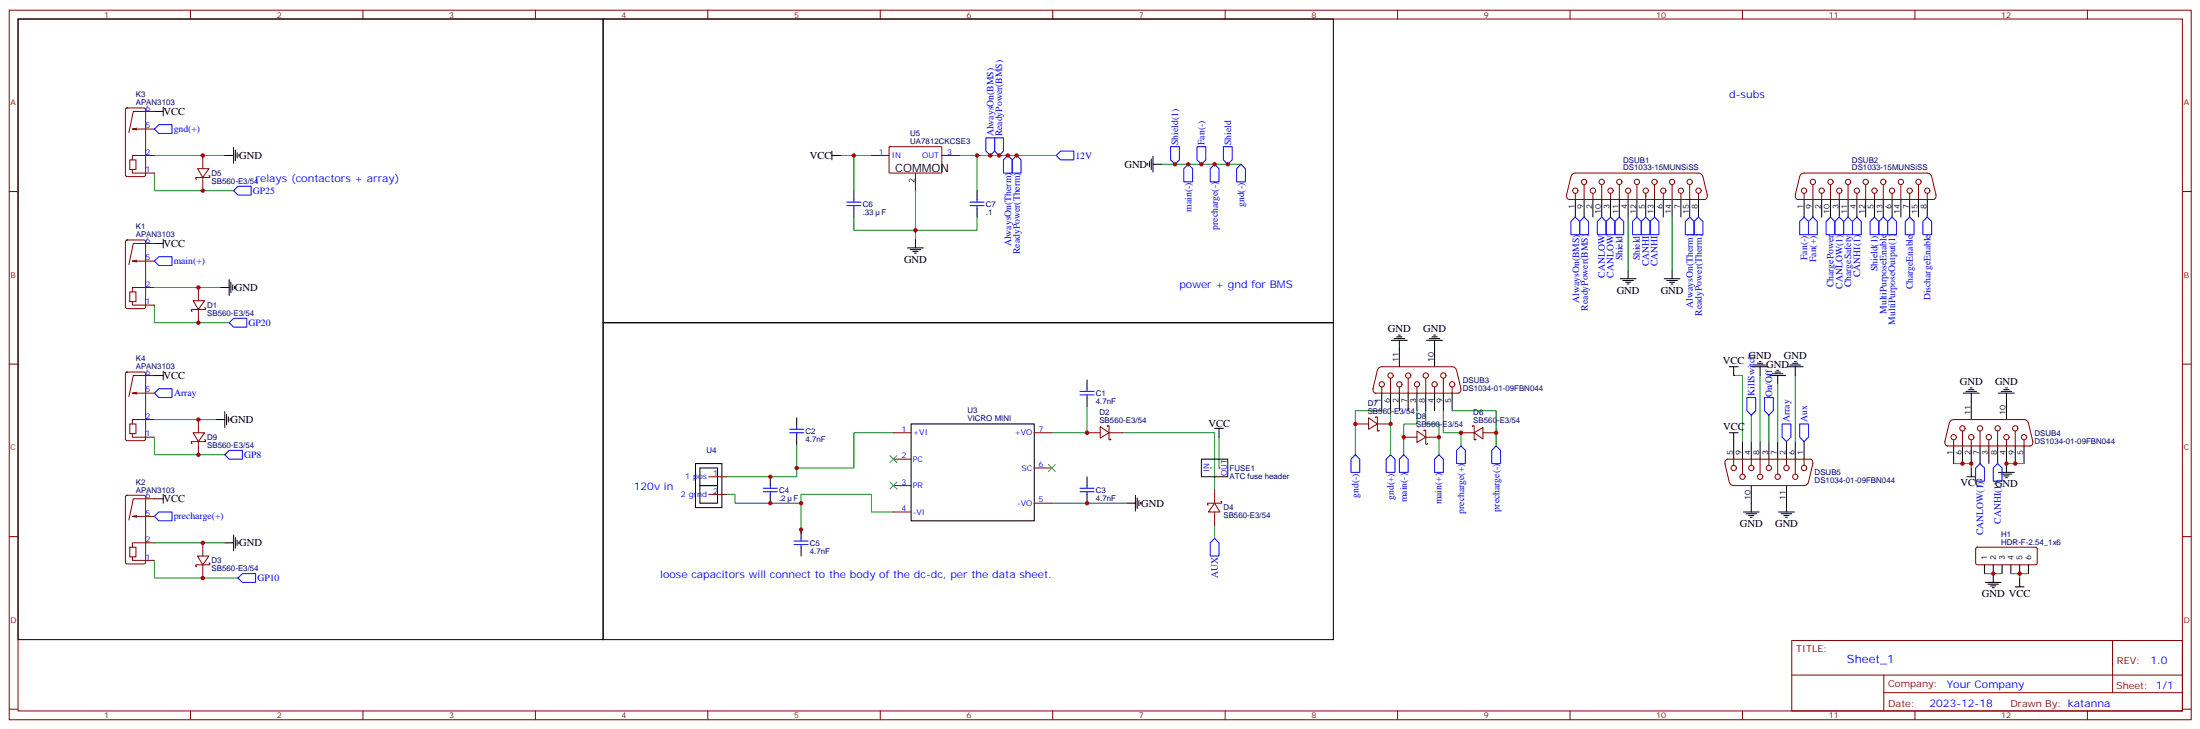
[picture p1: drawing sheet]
<svg xmlns="http://www.w3.org/2000/svg" width="882mm" height="292mm" viewBox="0 0 882 292" stroke-linecap="round" stroke-linejoin="round" font-family="sans-serif">
<g fill="none" stroke="#870000" stroke-width=".4">
<path d="M3.7 4.1h874.9v284.3h-874.9zM7.2 7.6h867.9v277.3h-867.9zM76.4 4.1v3.5M145.5 4.1v3.5M214.7 4.1v3.5M283.8 4.1v3.5M353 4.1v3.5M422.1 4.1v3.5M491.2 4.1v3.5M560.4 4.1v3.5M629.5 4.1v3.5M698.7 4.1v3.5"/>
<path d="M767.8 4.1v3.5M837 4.1v3.5M3.7 76.8h3.5M875.1 76.8h3.5M3.7 145.9h3.5M875.1 145.9h3.5M3.7 215.1h3.5M875.1 215.1h3.5M718.4 256.7h156.7v28.2h-156.7zM847.1 256.7v20.9M718.5 270.5h156.4M755.3 277.6h119.6"/>
<path d="M755.3 270.5v14.1M3.7 284.2h3.5M76.4 284.9v3.5M145.5 284.9v3.5M214.7 284.9v3.5M283.8 284.9v3.5M353 284.9v3.5M422.1 284.9v3.5M491.2 284.9v3.5M560.4 284.9v3.5M629.5 284.9v3.5M698.7 284.9v3.5"/>
<path d="M767.8 284.9v3.5M837 284.9v3.5M875.1 284.2h3.5"/>
</g>
<path d="M358.2 173.4h-15.8v14.1h-23M450 173.4h37v23M488.8 175.2v12.3M291.2 198.1h3.5v3.5h26.5M487 210.5v5.3" fill="none" stroke="#008700" stroke-width=".4"/>
<path d="M485.2 217.5l1.8-1.7 1.8 1.7v5.3h-3.6z" fill="none" stroke="#00f" stroke-width=".4"/>
<path d="M487 171.7h3.5M488.8 171.7v3.5M455.3 198.5v6.3M456 199.5v4.3M481.7 184h10.6v7.1h-10.6zM451.7 201.6h3.6M456.7 200.6v2.1M457.4 201.3v.7" fill="none" stroke="#000" stroke-width=".4"/>
<g fill="#870000">
<circle cx="485.2" cy="187.5" r=".18"/>
<circle cx="488.8" cy="187.5" r=".18"/>
</g>
<g fill="none" stroke="#008700" stroke-width=".4">
<path d="M61.9 69.4v7h31.8M61.9 62.3h28.2M337.1 62.3h12.3M342.4 62.3v14.1M367.1 76.4v19.4M384.7 62.3h38.8M391.8 62.3v14.1M465.8 65.8h31.8M342.4 87v5.3h49.4v-5.3M652.8 87v21.2M670.5 87v21.2M61.9 115.2h26.5"/>
<path d="M61.9 122.3v7h30M695.1 150.5h3.6v26.5M705.7 150.5v26.5M712.8 154v23M719.8 150.5v26.5M61.9 175.2v7h28.2M61.9 168.1h24.7M319.4 178v13.1h-28.2M435.9 162.8v10.6h-14.2M554 164.6h-10.5v17.6M557.6 164.6v17.6M568.1 164.6v5.3h-5.2v12.3"/>
<path d="M571.7 164.6v5.3h5.3v12.3M578.7 164.6v8.8h7.1v5.3M582.3 164.6h17.6v14.1M702.2 166.4v10.6M709.3 166.4v10.6M783.3 185.8h7.1v1.7M804.5 185.8h7.1M61.9 217.5h28.2M358.2 205.2h-8.8v-7.1h-28.2v15.9M421.7 201.6h30M61.9 224.6v7h33.5M795.7 229.9h7"/>
<path d="M806.3 229.9h3.5v1.7M809.8 229.9h3.5"/>
</g>
<g fill="none" stroke="#000" stroke-width=".4">
<path d="M7.2 7.6h234.6v248.7h-234.6zM241.8 7.6h292.8v121.7h-292.8zM61.9 44.7h3.5M65.4 42.9v3.5M93.7 59.1v6.4M90.1 62.3h3.6M94.4 60.2v4.2M95.1 61.2v2.2M95.8 61.9v.8M333.6 62.3h3.5M333.6 60.5v3.6M342.4 76.4v3.5"/>
<path d="M391.8 76.4v3.5M460.2 65.5v.7M460.9 64.8v2.1M461.6 63.7v4.2M462.3 65.8h3.5M462.3 62.7v6.3M631.6 79.9v7.1M635.2 79.9v7.1M638.7 79.9v7.1M642.2 79.9v7.1M645.8 79.9v7.1M649.3 79.9v7.1"/>
<path d="M652.8 79.9v7.1M656.3 79.9v7.1M659.9 79.9v7.1M663.4 79.9v7.1M666.9 79.9v7.1M670.5 79.9v7.1M674 79.9v7.1M677.5 79.9v7.1M681 79.9v7.1M723.4 79.9v7.1M726.9 79.9v7.1M730.4 79.9v7.1"/>
<path d="M734 79.9v7.1M737.5 79.9v7.1M741 79.9v7.1M744.5 79.9v7.1M748.1 79.9v7.1M751.6 79.9v7.1M755.1 79.9v7.1M758.6 79.9v7.1M762.2 79.9v7.1M765.7 79.9v7.1M769.2 79.9v7.1M772.8 79.9v7.1"/>
<path d="M61.9 97.6h3.5M65.4 95.8v3.5M342.4 83.5v3.5M363.9 99.3h6.3M367.1 95.8v3.5M391.8 83.5v3.5M88.4 115.2h3.5M91.9 112v6.4M92.6 113.1v4.2M93.3 114.2v2.1M94 114.9v.7M364.9 100h4.3"/>
<path d="M366 100.8h2.1M366.7 101.5h.7M649.6 111.7h6.4M650.7 112.4h4.2M651.8 113.1h2.1M652.5 113.8h.7M652.8 108.2v3.5M667.3 111.7h6.3M668.3 112.4h4.3M669.4 113.1h2.1M670.1 113.8h.7M670.5 108.2v3.5"/>
<path d="M241.8 129.3h292.8v127h-292.8zM557.9 136.4h6.4M559 135.7h4.2M560 135h2.2M560.7 134.3h.7M561.1 136.4v10.6M572 136.4h6.4M573.1 135.7h4.2M574.1 135h2.2M574.9 134.3h.7M575.2 136.4v10.6M61.9 150.5h3.5"/>
<path d="M65.4 148.7v3.6M435.9 152.3v3.5M435.9 159.3v3.5M554 157.6v7M557.6 157.6v7M561.1 157.6v7M564.6 157.6v7M568.1 157.6v7M571.7 157.6v7M575.2 157.6v7M578.7 157.6v7M582.3 157.6v7"/>
<path d="M693.4 147h3.5M695.1 147v3.5M702.6 147h6.3M703.6 146.3h4.2M704.7 145.6h2.1M705.4 144.9h.7M705.7 147v3.5M709.6 150.5h6.4M710.7 149.8h4.2M711.7 149.1h2.1M712.4 148.4h.7M712.8 150.5v3.5"/>
<path d="M716.7 147h6.3M717.7 146.3h4.3M718.8 145.6h2.1M719.5 144.9h.7M719.8 147v3.5M787.2 157.6h6.4M788.3 156.8h4.2M789.3 156.1h2.2M790 155.4h.8M790.4 157.6v10.5M801.3 157.6h6.4M802.4 156.8h4.2"/>
<path d="M803.5 156.1h2.1M804.2 155.4h.7M804.5 157.6v10.5M86.6 168.1h3.5M90.1 165v6.3M90.8 166v4.3M91.5 167.1v2.1M92.3 167.8v.7M319.4 167.4v3.6M319.4 174.5v3.5M365.3 169.9h49.4v38.8h-49.4zM693.4 173.4h3.5"/>
<path d="M695.1 173.4v10.6M698.7 177v7M702.2 177v7M705.7 177v7M709.3 177v7M712.8 177v7M716.3 177v7M719.8 177v7M723.4 177v7M783.3 178.7v7.1M786.9 178.7v7.1M790.4 178.7v7.1"/>
<path d="M793.9 178.7v7.1M797.5 178.7v7.1M801 178.7v7.1M804.5 178.7v10.6M808 178.7v7.1M811.6 178.7v7.1M61.9 199.9h3.5M65.4 198.1v3.5M278.9 185.8h10.6v17.6h-10.6zM280.6 187.5h7.1v7.1h-7.1zM280.6 194.6h7.1v7h-7.1zM308.9 191.1v3.5"/>
<path d="M308.9 198.1v3.5M435.9 191.1v3.5M435.9 198.1v3.5M702.2 194.6v10.6M716.3 194.6v10.6M788.6 191.1h3.6M790.4 187.5v3.6M801.3 189.3h6.4M802.4 190h4.2M803.5 190.7h2.1M804.2 191.4h.7M90.1 217.5h3.6"/>
<path d="M93.7 214.3v6.4M94.4 215.4v4.2M95.1 216.5v2.1M95.8 217.2v.7M321.2 212.2v3.6M321.2 219.3v3.5M699 205.2h6.4M700.1 205.9h4.2M701.1 206.6h2.2M701.9 207.3h.7M713.1 205.2h6.4M714.2 205.9h4.2"/>
<path d="M715.3 206.6h2.1M716 207.3h.7M795.7 226.3v3.6M796 233.4h6.4M797.1 234.1h4.2M798.2 234.8h2.1M798.9 235.5h.7M799.2 226.3v7.1M802.7 226.3v3.6M806.3 226.3v3.6M808 235.2h3.6M809.8 226.3v3.6"/>
<path d="M809.8 231.6v3.6M813.3 226.3v3.6"/>
</g>
<g fill="none" stroke="#870000" stroke-width=".4">
<path d="M50.5 43.5l7.2-.2 .6 .4 .1 26.4-.5 .6-6.9 .1-.7-.5v-26.3zM54.9 51.4l-1.8 .3M61.9 51.7h-8.8l1.8 .4M61.9 44.7h-8.5l-1.7 8.4M356.5 58.9l21-.1 .1 10.4-20.9 .1zM52 64.1h2.5v3.8h-2.5zM53.1 67.9v1.5h8.8M61.9 62.3h-8.8v1.8M79.2 67.6h4.6l-2.5 3.5zM81.3 71.1h-2.8v.7h.3M81.3 62.3v5.3M81.3 71.1v5.3"/>
<path d="M83.8 70.4h.3v.7h-2.8M349.4 62.3h7.1M367.1 69.4v7M377.6 62.3h7.1M628.2 78a1.31 1.31 0 0 0 1.1 1.9M629.2 79.9h54.3M629.9 70.8l-1.8 7.4M630 70.6l.8-1 .8-.2h49.4l.9 .2 .8 1.1M631.6 77.5v2.4M635.2 73.9v6M638.7 77.5v2.4M642.2 73.9v6"/>
<path d="M645.8 77.5v2.4M649.3 73.9v6M652.8 77.5v2.4M656.3 73.9v6M659.9 77.5v2.4M663.4 73.9v6M666.9 77.5v2.4M670.5 73.9v6M674 77.5v2.4M677.5 73.9v6M681 77.5v2.4M682.8 70.8l1.8 7.4"/>
<path d="M684.5 78a1.41 1.41 0 0 1-1.1 1.9M719.9 78a1.31 1.31 0 0 0 1.1 1.9M720.9 79.9h54.3M721.6 70.8l-1.8 7.4M721.7 70.6l.8-1 .9-.2h49.4l.8 .2 .9 1.1M723.4 77.5v2.4M726.9 73.9v6M730.4 77.5v2.4M734 73.9v6M737.5 77.5v2.4M741 73.9v6M744.5 77.5v2.4"/>
<path d="M748.1 73.9v6M751.6 77.5v2.4M755.1 73.9v6M758.6 77.5v2.4M762.2 73.9v6M765.7 77.5v2.4M769.2 73.9v6M772.8 77.5v2.4M774.5 70.8l1.8 7.4M776.2 78a1.41 1.41 0 0 1-1.1 1.9M50.5 96.4l7.2-.2 .6 .4 .1 26.4-.5 .6-6.9 .1-.7-.5v-26.3zM61.9 97.6h-8.5l-1.7 8.4"/>
<path d="M52 117h2.5v3.9h-2.5zM54.9 104.3l-1.8 .3M61.9 115.2h-8.8v1.8M61.9 104.6h-8.8l1.8 .4M79.6 115.2v5.3M53.1 120.9v1.4h8.8M77.4 120.5h4.6l-2.4 3.5zM79.6 124h-2.9v.7h.4M79.6 124v5.3M82 123.3h.4v.7h-2.8M50.5 149.3l7.2-.2 .6 .4 .1 26.4-.5 .6-6.9 .1-.7-.5v-26.3zM54.9 157.2l-1.8 .4"/>
<path d="M61.9 157.6h-8.8l1.8 .3M61.9 150.5h-8.5l-1.7 8.5M550.6 155.6a1.32 1.32 0 0 0 1.1 1.9M551.6 157.6h33.1M552.3 148.4l-1.8 7.4M552.3 148.2l.9-1 .8-.2h28.3l1.2 .5 .5 .8M554 155.1v2.5M557.6 151.6v6M561.1 155.1v2.5M564.6 151.6v6M568.1 155.1v2.5M571.7 151.6v6"/>
<path d="M575.2 155.1v2.5M578.7 151.6v6M582.3 155.1v2.5M584 148.4l1.8 7.4M585.7 155.6a1.4 1.4 0 0 1-1.1 1.9M52 169.9h2.5v3.9h-2.5zM53.1 173.8v1.4h8.8M61.9 168.1h-8.8v1.8M77.4 173.4h4.6l-2.4 3.6zM79.6 177h-2.9v.7h.4M79.6 168.1v5.3M79.6 177v5.2"/>
<path d="M82 176.2h.4v.8h-2.8M358.2 173.4h7.1M414.7 173.4h7M435.9 173.4h5.2M441.1 171l3.6 2.4-3.6 2.1zM444 171v-.4h.7v2.8M444.7 173.4v2.8h.7v-.3M444.7 173.4h5.3M543.5 169.9h5.2M548.7 167.4l3.6 2.5-3.6 2.1zM551.6 167.4v-.3h.7v2.8M552.3 169.9v2.8h.7v-.3"/>
<path d="M552.3 169.9h5.3M562.9 175.2h5.2M568.1 172.7l3.6 2.5-3.6 2.1zM571 172.7v-.3h.7v2.8M571.7 175.2v2.8h.7v-.3M571.7 175.2h5.3M585.8 173.4h5.3M590.4 171v-.4h.7v2.8M591.1 173.4l3.5-2.1v4.6zM591.1 173.4v2.8h.7v-.3M594.6 173.4h5.3M779.9 176.8a1.32 1.32 0 0 0 1.1 1.9"/>
<path d="M780.9 178.7h33.1M781.6 169.5l-1.8 7.5M781.6 169.4l.9-1 .8-.3h28.3l1.2 .5 .5 .8M783.3 176.2v2.5M786.9 172.7v6M790.4 176.2v2.5M793.9 172.7v6M797.5 176.2v2.5M801 172.7v6M804.5 176.2v2.5M808 172.7v6M811.6 176.2v2.5"/>
<path d="M813.3 169.5l1.8 7.5M815 176.8a1.4 1.4 0 0 1-1.1 1.9M50.5 198.7l7.2-.2 .6 .4 .1 26.4-.5 .6-6.9 .1-.7-.5v-26.3zM61.9 199.9h-8.5l-1.7 8.5M284.2 191.1h7M284.2 198.1h7M358.2 184h7.1M358.2 194.6h7.1M414.7 187.5h7M487 196.4v5.2M691.6 185.8l1.8 7.4M692.7 184h33.1"/>
<path d="M692.8 184a1.4 1.4 0 0 0-1.1 1.9M693.4 193.3l.5 .8 1.2 .5h28.3l.8-.2 .9-1.1M695.1 184v2.5M698.7 184v6M702.2 184v2.5M705.7 184v6M709.3 184v2.5M712.8 184v6M716.3 184v2.5M719.8 184v6M723.4 184v2.5M725.7 184a1.32 1.32 0 0 1 1.1 1.9"/>
<path d="M726.9 185.8l-1.8 7.4M52 219.3h2.5v3.9h-2.5zM54.9 206.6l-1.8 .3M61.9 217.5h-8.8v1.8M61.9 206.9h-8.8l1.8 .4M81.3 217.5v5.3M358.2 205.2h7.1M414.7 201.6h7M487 201.6l2.1 3.6h-4.6zM487 201.6h-2.8v.8h.3M487 205.2v5.3M489.5 200.9h.3v.7h-2.8"/>
<path d="M792.4 219.5l.5-.2h23.5l.5 .7-.1 5.9-.6 .4h-23.6l-.4-.7v-5.6zM53.1 223.2v1.4h8.8M79.2 222.8h4.6l-2.5 3.5zM81.3 226.3h-2.8v.7h.3M81.3 226.3v5.3M83.8 225.6h.3v.7h-2.8"/>
<circle cx="631.6" cy="76.4" r="1.06"/>
<circle cx="635.2" cy="72.9" r="1.06"/>
<circle cx="638.7" cy="76.4" r="1.06"/>
<circle cx="642.2" cy="72.9" r="1.06"/>
<circle cx="645.8" cy="76.4" r="1.06"/>
<circle cx="649.3" cy="72.9" r="1.06"/>
<circle cx="652.8" cy="76.4" r="1.06"/>
<circle cx="656.3" cy="72.9" r="1.06"/>
<circle cx="659.9" cy="76.4" r="1.06"/>
<circle cx="663.4" cy="72.9" r="1.06"/>
<circle cx="666.9" cy="76.4" r="1.06"/>
<circle cx="670.5" cy="72.9" r="1.06"/>
<circle cx="674" cy="76.4" r="1.06"/>
<circle cx="677.5" cy="72.9" r="1.06"/>
<circle cx="681" cy="76.4" r="1.06"/>
<circle cx="723.4" cy="76.4" r="1.06"/>
<circle cx="726.9" cy="72.9" r="1.06"/>
<circle cx="730.4" cy="76.4" r="1.06"/>
<circle cx="734" cy="72.9" r="1.06"/>
<circle cx="737.5" cy="76.4" r="1.06"/>
<circle cx="741" cy="72.9" r="1.06"/>
<circle cx="744.5" cy="76.4" r="1.06"/>
<circle cx="748.1" cy="72.9" r="1.06"/>
<circle cx="751.6" cy="76.4" r="1.06"/>
<circle cx="755.1" cy="72.9" r="1.06"/>
<circle cx="758.6" cy="76.4" r="1.06"/>
<circle cx="762.2" cy="72.9" r="1.06"/>
<circle cx="765.7" cy="76.4" r="1.06"/>
<circle cx="769.2" cy="72.9" r="1.06"/>
<circle cx="772.8" cy="76.4" r="1.06"/>
<circle cx="554" cy="154" r="1.06"/>
<circle cx="557.6" cy="150.5" r="1.06"/>
<circle cx="561.1" cy="154" r="1.06"/>
<circle cx="564.6" cy="150.5" r="1.06"/>
<circle cx="568.1" cy="154" r="1.06"/>
<circle cx="571.7" cy="150.5" r="1.06"/>
<circle cx="575.2" cy="154" r="1.06"/>
<circle cx="578.7" cy="150.5" r="1.06"/>
<circle cx="582.3" cy="154" r="1.06"/>
<circle cx="783.3" cy="175.2" r="1.06"/>
<circle cx="786.9" cy="171.7" r="1.06"/>
<circle cx="790.4" cy="175.2" r="1.06"/>
<circle cx="793.9" cy="171.7" r="1.06"/>
<circle cx="797.5" cy="175.2" r="1.06"/>
<circle cx="801" cy="171.7" r="1.06"/>
<circle cx="804.5" cy="175.2" r="1.06"/>
<circle cx="808" cy="171.7" r="1.06"/>
<circle cx="811.6" cy="175.2" r="1.06"/>
<circle cx="695.1" cy="187.5" r="1.06"/>
<circle cx="698.7" cy="191.1" r="1.06"/>
<circle cx="702.2" cy="187.5" r="1.06"/>
<circle cx="705.7" cy="191.1" r="1.06"/>
<circle cx="709.3" cy="187.5" r="1.06"/>
<circle cx="712.8" cy="191.1" r="1.06"/>
<circle cx="716.3" cy="187.5" r="1.06"/>
<circle cx="719.8" cy="191.1" r="1.06"/>
<circle cx="723.4" cy="187.5" r="1.06"/>
</g>
<path d="M356.8 193.2l2.9 2.8M356.8 182.6l2.9 2.8M359.7 193.2l-2.9 2.8M359.7 182.6l-2.9 2.8M420.3 186.1l2.9 2.8M423.2 186.1l-2.9 2.8" fill="none" stroke="#3c3" stroke-width=".4"/>
<g fill="none" stroke="#00f" stroke-width=".4">
<path d="M61.9 51.7l1.8-1.7h5.3v3.5h-5.3zM395.3 55.2h3.5v5.3l-1.7 1.8-1.8-1.8zM398.8 55.2h3.5v5.3l-1.7 1.8-1.8-1.8zM469.4 58.8h3.5v5.3l-1.8 1.7-1.7-1.7zM480 58.8h3.5v5.3l-1.8 1.7-1.7-1.7zM490.5 58.8h3.6v5.3l-1.8 1.7-1.8-1.7zM93.7 76.4l1.7-1.8h5.3v3.6h-5.3zM342.4 79.9v1.1M391.8 79.9v1.1M402.3 64.1l1.8-1.8 1.8 1.8v5.3h-3.6zM407.6 62.3l1.8 1.8v5.3h-3.5v-5.3zM423.5 62.3l1.8-1.8h5.3v3.6h-5.3z"/>
<path d="M476.4 65.8l1.8 1.8v5.3h-3.5v-5.3zM487 65.8l1.8 1.8v5.3h-3.6v-5.3zM497.6 65.8l1.8 1.8v5.3h-3.6v-5.3zM339.5 81h5.7M339.5 82.4h5.7M342.4 82.4v1.1M388.9 81h5.7M388.9 82.4h5.7M391.8 82.4v1.1M631.6 87l1.8 1.8v5.3h-3.5v-5.3zM635.2 87l1.7 1.8v5.3h-3.5v-5.3zM642.2 87l1.8 1.8v5.3h-3.5v-5.3z"/>
<path d="M645.8 87l1.7 1.8v5.3h-3.5v-5.3zM649.3 87l1.8 1.8v5.3h-3.6v-5.3zM656.3 87l1.8 1.8v5.3h-3.5v-5.3zM659.9 87l1.7 1.8v5.3h-3.5v-5.3zM663.4 87l1.8 1.8v5.3h-3.6v-5.3zM677.5 87l1.8 1.8v5.3h-3.6v-5.3zM681 87l1.8 1.8v5.3h-3.5v-5.3zM723.4 87l1.7 1.8v5.3h-3.5v-5.3zM726.9 87l1.8 1.8v5.3h-3.6v-5.3zM734 87l1.7 1.8v5.3h-3.5v-5.3zM737.5 87l1.7 1.8v5.3h-3.5v-5.3zM741 87l1.8 1.8v5.3h-3.6v-5.3z"/>
<path d="M744.5 87l1.8 1.8v5.3h-3.5v-5.3zM751.6 87l1.8 1.8v5.3h-3.6v-5.3zM755.1 87l1.8 1.8v5.3h-3.5v-5.3zM758.6 87l1.8 1.8v5.3h-3.5v-5.3zM765.7 87l1.8 1.8v5.3h-3.6v-5.3zM772.8 87l1.7 1.8v5.3h-3.5v-5.3zM61.9 104.6l1.8-1.7h5.3v3.5h-5.3zM91.9 129.3l1.8-1.7h5.3v3.5h-5.3zM61.9 157.6l1.8-1.8h5.3v3.5h-5.3zM433 156.8h5.7M433 158.3h5.7M435.9 155.8v1"/>
<path d="M435.9 158.3v1M700.4 159.3h3.6v5.3l-1.8 1.8-1.8-1.8zM707.5 159.3h3.5v5.3l-1.7 1.8-1.8-1.8zM316.6 173.4h5.7M316.6 172h5.7M319.4 171v1M319.4 173.4v1.1M585.8 178.7l1.8 1.8v5.3h-3.6v-5.3zM599.9 178.7l1.8 1.8v5.3h-3.6v-5.3zM714.6 169.9h3.5v5.3l-1.8 1.8-1.7-1.8zM721.6 169.9h3.5v5.3l-1.7 1.8-1.8-1.8zM90.1 182.2l1.8-1.7h5.3v3.5h-5.3z"/>
<path d="M306 195.7h5.7M306 197.1h5.7M308.9 194.6v1.1M308.9 197.1v1M433 195.7h5.7M433 197.1h5.7M435.9 194.6v1.1M435.9 197.1v1M543.5 182.2l1.7 1.8v5.3h-3.5v-5.3zM557.6 182.2l1.7 1.8v5.3h-3.5v-5.3zM562.9 182.2l1.7 1.8v5.3h-3.5v-5.3zM577 182.2l1.7 1.8v5.3h-3.5v-5.3z"/>
<path d="M793.9 185.8l1.8 1.7v5.3h-3.5v-5.3zM801 185.8l1.7 1.7v5.3h-3.5v-5.3zM61.9 206.9l1.8-1.7h5.3v3.5h-5.3zM318.4 218.2h5.6M318.4 216.8h5.6M321.2 215.8v1M321.2 218.2v1.1M97.2 229.9h5.3v3.5h-5.3l-1.8-1.8z"/>
</g>
<g fill="#c00">
<circle cx="321.2" cy="201.6" r=".88"/>
<circle cx="319.4" cy="187.5" r=".88"/>
<circle cx="435.9" cy="173.4" r=".88"/>
<circle cx="321.2" cy="212.2" r=".88"/>
<circle cx="397.1" cy="62.3" r=".88"/>
<circle cx="400.6" cy="62.3" r=".88"/>
<circle cx="342.4" cy="62.3" r=".88"/>
<circle cx="391.8" cy="62.3" r=".88"/>
<circle cx="367.1" cy="92.3" r=".88"/>
<circle cx="476.4" cy="65.8" r=".88"/>
<circle cx="487" cy="65.8" r=".88"/>
<circle cx="404.1" cy="62.3" r=".88"/>
<circle cx="407.6" cy="62.3" r=".88"/>
<circle cx="481.7" cy="65.8" r=".88"/>
<circle cx="492.3" cy="65.8" r=".88"/>
<circle cx="471.1" cy="65.8" r=".88"/>
<circle cx="79.6" cy="168.1" r=".88"/>
<circle cx="79.6" cy="182.2" r=".88"/>
<circle cx="79.6" cy="115.2" r=".88"/>
<circle cx="79.6" cy="129.3" r=".88"/>
<circle cx="81.3" cy="217.5" r=".88"/>
<circle cx="81.3" cy="231.6" r=".88"/>
<circle cx="81.3" cy="76.4" r=".88"/>
<circle cx="308.9" cy="201.6" r=".88"/>
<circle cx="308.9" cy="191.1" r=".88"/>
<circle cx="435.9" cy="201.6" r=".88"/>
<circle cx="81.3" cy="62.3" r=".88"/>
<circle cx="599.9" cy="173.4" r=".88"/>
<circle cx="585.8" cy="173.4" r=".88"/>
<circle cx="557.6" cy="169.9" r=".88"/>
<circle cx="543.5" cy="169.9" r=".88"/>
<circle cx="577" cy="175.2" r=".88"/>
<circle cx="562.9" cy="175.2" r=".88"/>
<circle cx="790.4" cy="185.8" r=".88"/>
<circle cx="786.9" cy="185.8" r=".88"/>
<circle cx="804.5" cy="185.8" r=".88"/>
<circle cx="808" cy="185.8" r=".88"/>
<circle cx="799.2" cy="229.9" r=".88"/>
<circle cx="809.8" cy="229.9" r=".88"/>
</g>
<text font-size="4.6" x="359" y="69">COMMON</text>
<text font-size="4.6" fill="#00f" x="740.5" y="265.7">Sheet_1</text>
<g font-size="4.2" fill="#00f">
<text x="693.4" y="39.4">d-subs</text>
<text x="102.5" y="72.9">relays (contactors + array)</text>
<text x="472.9" y="115.2">power + gnd for BMS</text>
<text x="254.2" y="196.4">120v in</text>
<text x="264.8" y="231.6">loose capacitors will connect to the body of the dc-dc, per the data sheet.</text>
<text x="862.2" y="265.9">1.0</text>
<text x="780.6" y="275.5">Your Company</text>
<text x="773.7" y="283.3">2023-12-18</text>
</g>
<g font-size="4.2">
<text x="65.6" y="46">VCC</text>
<text x="96" y="63.7">GND</text>
<text x="324.7" y="63.7">VCC</text>
<text x="450.8" y="67.2">GND</text>
<text x="65.6" y="99">VCC</text>
<text x="362.5" y="105.4">GND</text>
<text x="94.2" y="116.6">GND</text>
<text x="648.2" y="117.7">GND</text>
<text x="665.9" y="117.7">GND</text>
<text x="556.5" y="133.1">GND</text>
<text x="570.6" y="133.1">GND</text>
<text x="701.1" y="143.7">GND</text>
<text x="715.3" y="143.7">GND</text>
<text x="690.8" y="145.9">VCC</text>
<text x="708.2" y="147.3">GND</text>
<text x="65.6" y="151.9">VCC</text>
<text x="785.8" y="154.4">GND</text>
<text x="799.9" y="154.4">GND</text>
<text x="92.4" y="169.5">GND</text>
<text x="484.5" y="171">VCC</text>
<text x="690.9" y="172.4">VCC</text>
<text x="786.1" y="194.9">VCC</text>
<text x="799.9" y="195.3">GND</text>
<text x="65.6" y="201.3">VCC</text>
<text x="457.6" y="203.1">GND</text>
<text x="697.6" y="211.2">GND</text>
<text x="711.7" y="211.2">GND</text>
<text x="96" y="218.9">GND</text>
<text x="794.6" y="239">GND VCC</text>
</g>
<g font-size="3.9" fill="#00f">
<text x="69.7" y="52.9">gnd(+)</text>
<text x="398.3" y="54.6" transform="rotate(-90 398.3 54.6)">AlwaysOn(BMS)</text>
<text x="401.8" y="54.7" transform="rotate(-90 401.8 54.7)">ReadyPower(BMS)</text>
<text x="472.5" y="58.1" transform="rotate(-90 472.5 58.1)">Shield(1)</text>
<text x="482.9" y="58.1" transform="rotate(-90 482.9 58.1)">Fan(-)</text>
<text x="493.6" y="58.2" transform="rotate(-90 493.6 58.2)">Shield</text>
<text x="431.2" y="63.6">12V</text>
<text x="101.4" y="77.6">GP25</text>
<text x="498.9" y="83" transform="rotate(-90 498.9 83)">gnd(-)</text>
<text x="477.7" y="84.9" transform="rotate(-90 477.7 84.9)">main(-)</text>
<text x="488.3" y="92.1" transform="rotate(-90 488.3 92.1)">precharge(-)</text>
<text x="405.4" y="98.7" transform="rotate(-90 405.4 98.7)">AlwaysOn(Therm)</text>
<text x="408.9" y="101.8" transform="rotate(-90 408.9 101.8)">ReadyPower(Therm)</text>
<text x="69.7" y="105.8">main(+)</text>
<text x="650.5" y="104.4" transform="rotate(-90 650.5 104.4)">Shield</text>
<text x="657.6" y="104.4" transform="rotate(-90 657.6 104.4)">Shield</text>
<text x="661.1" y="106.7" transform="rotate(-90 661.1 106.7)">CANHI</text>
<text x="664.6" y="106.7" transform="rotate(-90 664.6 106.7)">CANHI</text>
<text x="724.7" y="104.2" transform="rotate(-90 724.7 104.2)">Fan(-)</text>
<text x="728.2" y="105" transform="rotate(-90 728.2 105)">Fan(+)</text>
<text x="643.5" y="111.3" transform="rotate(-90 643.5 111.3)">CANLOW</text>
<text x="647" y="111.3" transform="rotate(-90 647 111.3)">CANLOW</text>
<text x="745.8" y="111.1" transform="rotate(-90 745.8 111.1)">CANHI(1)</text>
<text x="752.9" y="108.8" transform="rotate(-90 752.9 108.8)">Shield(1)</text>
<text x="735.2" y="115.2" transform="rotate(-90 735.2 115.2)">ChargePower</text>
<text x="738.8" y="115.7" transform="rotate(-90 738.8 115.7)">CANLOW(1)</text>
<text x="742.3" y="115.2" transform="rotate(-90 742.3 115.2)">ChargeSafety</text>
<text x="767" y="116" transform="rotate(-90 767 116)">ChargeEnable</text>
<text x="633.1" y="121.3" transform="rotate(-90 633.1 121.3)">AlwaysOn(BMS)</text>
<text x="636.7" y="124.4" transform="rotate(-90 636.7 124.4)">ReadyPower(BMS)</text>
<text x="678.8" y="123.4" transform="rotate(-90 678.8 123.4)">AlwaysOn(Therm)</text>
<text x="756.4" y="125.7" transform="rotate(-90 756.4 125.7)">MultiPurposeEnable</text>
<text x="774" y="120.4" transform="rotate(-90 774 120.4)">DischargeEnable</text>
<text x="99.7" y="130.5">GP20</text>
<text x="682.3" y="126.5" transform="rotate(-90 682.3 126.5)">ReadyPower(Therm)</text>
<text x="759.9" y="130.1" transform="rotate(-90 759.9 130.1)">MultiPurposeOutput(1)</text>
<text x="69.8" y="158.7">Array</text>
<text x="703.5" y="158.6" transform="rotate(-90 703.5 158.6)">KillSwitch</text>
<text x="710.5" y="159.2" transform="rotate(-90 710.5 159.2)">On/Off</text>
<text x="717.6" y="169.2" transform="rotate(-90 717.6 169.2)">Array</text>
<text x="724.6" y="169.2" transform="rotate(-90 724.6 169.2)">Aux</text>
<text x="97.9" y="183.6">GP8</text>
<text x="544.7" y="199.4" transform="rotate(-90 544.7 199.4)">gnd(-)</text>
<text x="558.9" y="200.3" transform="rotate(-90 558.9 200.3)">gnd(+)</text>
<text x="564.2" y="201.3" transform="rotate(-90 564.2 201.3)">main(-)</text>
<text x="578.1" y="202.2" transform="rotate(-90 578.1 202.2)">main(+)</text>
<text x="69.7" y="208.1">precharge(+)</text>
<text x="587.1" y="205.9" transform="rotate(-90 587.1 205.9)">precharge(+)</text>
<text x="601.2" y="205" transform="rotate(-90 601.2 205)">precharge(-)</text>
<text x="802.3" y="209.8" transform="rotate(-90 802.3 209.8)">CANHI(1)</text>
<text x="795.2" y="214.4" transform="rotate(-90 795.2 214.4)">CANLOW(1)</text>
<text x="103.2" y="232.8">GP10</text>
<text x="488.3" y="231.7" transform="rotate(-90 488.3 231.7)">AUX</text>
</g>
<g font-size="3.9" fill="#800">
<text x="720.2" y="261.3">TITLE:</text>
<text x="848.8" y="265.9">REV:</text>
<text x="757.1" y="275.5">Company:</text>
<text x="848.5" y="276.1">Sheet: 1/1</text>
<text x="757.1" y="283.1">Date:</text>
<text x="806.1" y="283.2">Drawn By: katanna</text>
</g>
<g font-size="3.2" fill="#800">
<text x="41.8" y="7.1">1</text>
<text x="110.9" y="7.1">2</text>
<text x="180.1" y="7.1">3</text>
<text x="249.2" y="7.1">4</text>
<text x="318.4" y="7.1">5</text>
<text x="387.5" y="7.1">6</text>
<text x="456.7" y="7.1">7</text>
<text x="525.8" y="7.1">8</text>
<text x="595" y="7.1">9</text>
<text x="664.1" y="7.1">10</text>
<text x="733.2" y="7.1">11</text>
<text x="802.4" y="7.1">12</text>
<text x="4.2" y="42.2">A</text>
<text x="875.6" y="42.2">A</text>
<text x="4.2" y="111.3">B</text>
<text x="875.6" y="111.3">B</text>
<text x="4.2" y="180.5">C</text>
<text x="875.6" y="180.5">C</text>
<text x="4.2" y="249.6">D</text>
<text x="875.6" y="249.6">D</text>
<text x="41.8" y="287.9">1</text>
<text x="110.9" y="287.9">2</text>
<text x="180.1" y="287.9">3</text>
<text x="249.2" y="287.9">4</text>
<text x="318.4" y="287.9">5</text>
<text x="387.5" y="287.9">6</text>
<text x="456.7" y="287.9">7</text>
<text x="525.8" y="287.9">8</text>
<text x="595" y="287.9">9</text>
<text x="664.1" y="287.9">10</text>
<text x="733.2" y="287.9">11</text>
<text x="802.4" y="287.9">12</text>
</g>
<g font-size="3.2" fill="#000080">
<text x="54.4" y="39">K3</text>
<text x="54.4" y="42.2">APAN3103</text>
<text x="365" y="57.7">UA7812CKCSE3</text>
<text x="365" y="54.5">U5</text>
<text x="650.9" y="65.1">DSUB1</text>
<text x="742.6" y="65.1">DSUB2</text>
<text x="84.8" y="70.5">D5</text>
<text x="650.9" y="68.3">DS1033-15MUNSiSS</text>
<text x="742.6" y="68.3">DS1033-15MUNSiSS</text>
<text x="84.8" y="73.7">SB560-E3/54</text>
<text x="345.9" y="82.8">C6</text>
<text x="395.3" y="82.8">C7</text>
<text x="345.9" y="86">.33</text>
<text x="353.5" y="86">F</text>
<text x="395.3" y="86">.1</text>
<text x="54.4" y="95.1">APAN3103</text>
<text x="54.4" y="91.9">K1</text>
<text x="83.1" y="123.4">D1</text>
<text x="83.1" y="126.6">SB560-E3/54</text>
<text x="54.4" y="148">APAN3103</text>
<text x="54.4" y="144.8">K4</text>
<text x="586.5" y="153.4">DSUB3</text>
<text x="439.4" y="161.9">4.7nF</text>
<text x="439.4" y="158.7">C1</text>
<text x="586.5" y="156.6">DS1034-01-09FBN044</text>
<text x="387.9" y="165.7">U3</text>
<text x="440.8" y="166.3">D2</text>
<text x="548.4" y="166">SB560-E3/54</text>
<text x="548.4" y="162.8">D7</text>
<text x="590.7" y="166.4">D6</text>
<text x="323" y="173.9">C2</text>
<text x="387.9" y="168.8">VICRO MINI</text>
<text x="440.8" y="169.5">SB560-E3/54</text>
<text x="567.8" y="171.3">SB560-E3/54</text>
<text x="567.8" y="168.1">D8</text>
<text x="590.7" y="169.5">SB560-E3/54</text>
<text x="83.1" y="179.5">SB560-E3/54</text>
<text x="83.1" y="176.3">D9</text>
<text x="323" y="177.1">4.7nF</text>
<text x="815.8" y="177.8">DS1034-01-09FBN044</text>
<text x="815.8" y="174.6">DSUB4</text>
<text x="283.3" y="181.5">U4</text>
<text x="493" y="191.9">ATC fuse header</text>
<text x="493" y="188.7">FUSE1</text>
<text x="727.6" y="190.5">DSUB5</text>
<text x="54.4" y="197.4">APAN3103</text>
<text x="54.4" y="194.2">K2</text>
<text x="312.4" y="197.5">C4</text>
<text x="439.4" y="197.5">C3</text>
<text x="727.6" y="193.6">DS1034-01-09FBN044</text>
<text x="312.4" y="200.7">.2</text>
<text x="318.2" y="200.7">F</text>
<text x="439.4" y="200.7">4.7nF</text>
<text x="490.5" y="207.7">SB560-E3/54</text>
<text x="490.5" y="204.5">D4</text>
<text x="802.4" y="215">H1</text>
<text x="324.7" y="221.9">4.7nF</text>
<text x="324.7" y="218.7">C5</text>
<text x="802.4" y="218.2">HDR-F-2.54_1x6</text>
<text x="84.8" y="225.7">D3</text>
<text x="84.8" y="228.9">SB560-E3/54</text>
</g>
<g font-size="3.2" fill="#00f">
<text x="58.4" y="44.3">6</text>
<text x="58.4" y="51.4">5</text>
<text x="58.4" y="61.9">2</text>
<text x="352.3" y="61.9">1</text>
<text x="357.5" y="63.4">IN</text>
<text x="369.8" y="63.4">OUT</text>
<text x="379.8" y="61.9">3</text>
<text x="58.4" y="69">1</text>
<text x="58.4" y="97.2">6</text>
<text x="58.4" y="104.3">5</text>
<text x="58.4" y="114.9">2</text>
<text x="58.4" y="121.9">1</text>
<text x="58.4" y="150.1">6</text>
<text x="58.4" y="157.2">5</text>
<text x="58.4" y="167.8">2</text>
<text x="361.5" y="173.1">1</text>
<text x="416.5" y="173.1">7</text>
<text x="58.4" y="174.8">1</text>
<text x="366" y="174.5">+VI</text>
<text x="406.7" y="174.5">+VO</text>
<text x="361.5" y="183.7">2</text>
<text x="366" y="185.1">PC</text>
<text x="285.9" y="190.7">1</text>
<text x="409.6" y="188.6">SC</text>
<text x="416.5" y="187.2">6</text>
<text x="484.9" y="189.3" transform="rotate(-90 484.9 189.3)">IN</text>
<text x="491.9" y="190.7" transform="rotate(-90 491.9 190.7)">OUT</text>
<text x="274.8" y="192.1">1 pos</text>
<text x="285.9" y="197.8">2</text>
<text x="361.5" y="194.2">3</text>
<text x="366" y="195.7">PR</text>
<text x="58.4" y="199.5">6</text>
<text x="273" y="199.2">2 grnd</text>
<text x="407.9" y="202.7">-VO</text>
<text x="416.5" y="201.3">5</text>
<text x="58.4" y="206.6">5</text>
<text x="361.5" y="204.8">4</text>
<text x="366" y="206.2">-VI</text>
<text x="58.4" y="217.2">2</text>
<text x="58.4" y="224.2">1</text>
</g>
<g font-size="3.2">
<text x="366.7" y="73.5" transform="rotate(-90 366.7 73.5)">2</text>
<text x="631.3" y="83.7" transform="rotate(-90 631.3 83.7)">1</text>
<text x="634.8" y="83.7" transform="rotate(-90 634.8 83.7)">9</text>
<text x="638.4" y="83.7" transform="rotate(-90 638.4 83.7)">2</text>
<text x="645.4" y="83.7" transform="rotate(-90 645.4 83.7)">3</text>
<text x="652.5" y="83.7" transform="rotate(-90 652.5 83.7)">4</text>
<text x="659.5" y="83.7" transform="rotate(-90 659.5 83.7)">5</text>
<text x="666.6" y="83.7" transform="rotate(-90 666.6 83.7)">6</text>
<text x="673.6" y="83.7" transform="rotate(-90 673.6 83.7)">7</text>
<text x="680.7" y="83.7" transform="rotate(-90 680.7 83.7)">8</text>
<text x="723" y="83.7" transform="rotate(-90 723 83.7)">1</text>
<text x="726.5" y="83.7" transform="rotate(-90 726.5 83.7)">9</text>
<text x="730.1" y="83.7" transform="rotate(-90 730.1 83.7)">2</text>
<text x="737.1" y="83.7" transform="rotate(-90 737.1 83.7)">3</text>
<text x="744.2" y="83.7" transform="rotate(-90 744.2 83.7)">4</text>
<text x="751.2" y="83.7" transform="rotate(-90 751.2 83.7)">5</text>
<text x="758.3" y="83.7" transform="rotate(-90 758.3 83.7)">6</text>
<text x="765.4" y="83.7" transform="rotate(-90 765.4 83.7)">7</text>
<text x="772.4" y="83.7" transform="rotate(-90 772.4 83.7)">8</text>
<text x="641.9" y="85.7" transform="rotate(-90 641.9 85.7)">10</text>
<text x="648.9" y="85.7" transform="rotate(-90 648.9 85.7)">11</text>
<text x="656" y="85.7" transform="rotate(-90 656 85.7)">12</text>
<text x="663" y="85.7" transform="rotate(-90 663 85.7)">13</text>
<text x="670.1" y="85.7" transform="rotate(-90 670.1 85.7)">14</text>
<text x="677.2" y="85.7" transform="rotate(-90 677.2 85.7)">15</text>
<text x="733.6" y="85.7" transform="rotate(-90 733.6 85.7)">10</text>
<text x="740.7" y="85.7" transform="rotate(-90 740.7 85.7)">11</text>
<text x="747.7" y="85.7" transform="rotate(-90 747.7 85.7)">12</text>
<text x="754.8" y="85.7" transform="rotate(-90 754.8 85.7)">13</text>
<text x="761.8" y="85.7" transform="rotate(-90 761.8 85.7)">14</text>
<text x="768.9" y="85.7" transform="rotate(-90 768.9 85.7)">15</text>
<text x="560.7" y="145.2" transform="rotate(-90 560.7 145.2)">11</text>
<text x="574.9" y="145.2" transform="rotate(-90 574.9 145.2)">10</text>
<text x="553.7" y="161.3" transform="rotate(-90 553.7 161.3)">1</text>
<text x="557.2" y="161.3" transform="rotate(-90 557.2 161.3)">6</text>
<text x="560.7" y="161.3" transform="rotate(-90 560.7 161.3)">2</text>
<text x="564.3" y="161.3" transform="rotate(-90 564.3 161.3)">7</text>
<text x="567.8" y="161.3" transform="rotate(-90 567.8 161.3)">3</text>
<text x="571.3" y="161.3" transform="rotate(-90 571.3 161.3)">8</text>
<text x="574.9" y="161.3" transform="rotate(-90 574.9 161.3)">4</text>
<text x="578.4" y="161.3" transform="rotate(-90 578.4 161.3)">9</text>
<text x="581.9" y="161.3" transform="rotate(-90 581.9 161.3)">5</text>
<text x="790" y="166.4" transform="rotate(-90 790 166.4)">11</text>
<text x="804.2" y="166.4" transform="rotate(-90 804.2 166.4)">10</text>
<text x="694.8" y="182.2" transform="rotate(-90 694.8 182.2)">5</text>
<text x="698.3" y="182.2" transform="rotate(-90 698.3 182.2)">9</text>
<text x="701.9" y="182.2" transform="rotate(-90 701.9 182.2)">4</text>
<text x="705.4" y="182.2" transform="rotate(-90 705.4 182.2)">8</text>
<text x="708.9" y="182.2" transform="rotate(-90 708.9 182.2)">3</text>
<text x="712.4" y="182.2" transform="rotate(-90 712.4 182.2)">7</text>
<text x="716" y="182.2" transform="rotate(-90 716 182.2)">2</text>
<text x="719.5" y="182.2" transform="rotate(-90 719.5 182.2)">6</text>
<text x="723" y="182.2" transform="rotate(-90 723 182.2)">1</text>
<text x="783" y="182.5" transform="rotate(-90 783 182.5)">1</text>
<text x="786.5" y="182.5" transform="rotate(-90 786.5 182.5)">6</text>
<text x="790" y="182.5" transform="rotate(-90 790 182.5)">2</text>
<text x="793.6" y="182.5" transform="rotate(-90 793.6 182.5)">7</text>
<text x="797.1" y="182.5" transform="rotate(-90 797.1 182.5)">3</text>
<text x="800.6" y="182.5" transform="rotate(-90 800.6 182.5)">8</text>
<text x="804.2" y="182.5" transform="rotate(-90 804.2 182.5)">4</text>
<text x="807.7" y="182.5" transform="rotate(-90 807.7 182.5)">9</text>
<text x="811.2" y="182.5" transform="rotate(-90 811.2 182.5)">5</text>
<text x="701.9" y="200.4" transform="rotate(-90 701.9 200.4)">10</text>
<text x="716" y="200.4" transform="rotate(-90 716 200.4)">11</text>
<text x="796.7" y="224.6" transform="rotate(-90 796.7 224.6)">1</text>
<text x="800.3" y="224.6" transform="rotate(-90 800.3 224.6)">2</text>
<text x="803.8" y="224.6" transform="rotate(-90 803.8 224.6)">3</text>
<text x="807.3" y="224.6" transform="rotate(-90 807.3 224.6)">4</text>
<text x="810.9" y="224.6" transform="rotate(-90 810.9 224.6)">5</text>
<text x="814.4" y="224.6" transform="rotate(-90 814.4 224.6)">6</text>
</g>
</svg>
